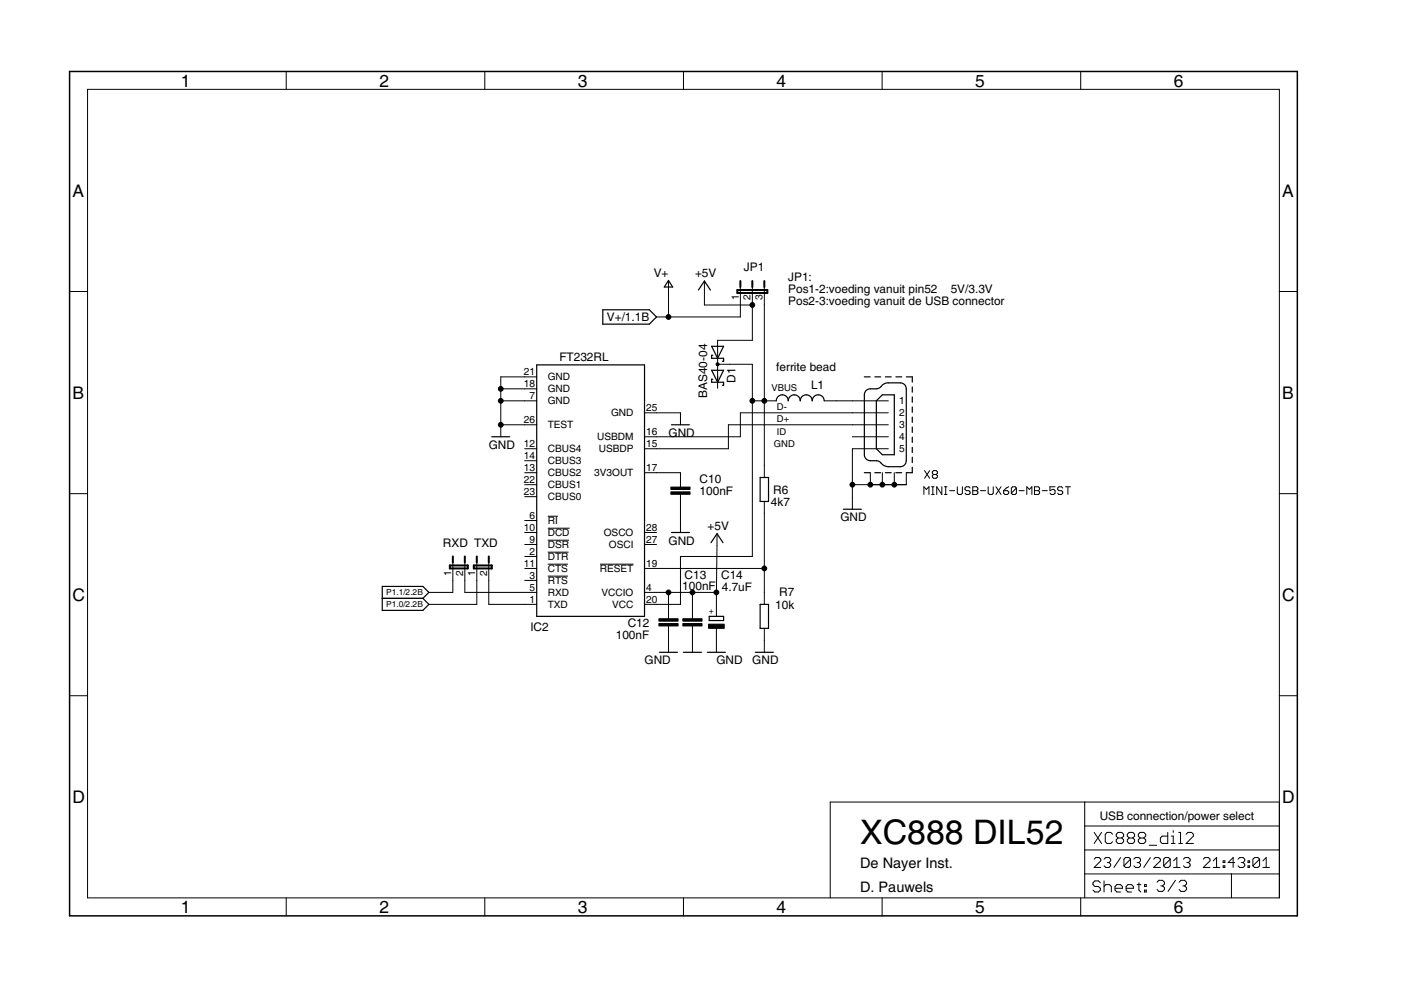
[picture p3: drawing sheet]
<svg xmlns="http://www.w3.org/2000/svg" width="297mm" height="210mm" viewBox="0 0 297 210" stroke-linecap="round" stroke-linejoin="round" font-family="sans-serif">
<g fill="#000" stroke="#000" stroke-width=".21">
<path d="M18.6 18.9v171.5zM60.7 15.2v3.7zM102.8 15.2v3.7zM144.9 15.2v3.7zM187 15.2v3.7zM229.1 15.2v3.7zM18.6 18.9h252.7zM14.8 61.8h3.8zM106.2 79.9h5.1zM111.3 79.9h2.5zM139.2 67.2h2.5zM141.7 59.6v2.5z"/>
<path d="M141.7 62.1v5.1zM149.4 59.6v2.5zM149.4 62.1v2.6zM149.4 64.7h10.1zM152.1 72.2v2.5zM152.1 74.7v1.3zM152.1 79.8v1.2zM152.1 76v5zM152.1 77.2h2.6zM154.7 77.2h4.8zM157 62.1v2.6zM157 60.9v1.2z"/>
<path d="M157 64.7v2.5zM141.7 67.2h15.3zM159.5 62.1v2.6zM159.5 60.9v1.2zM159.5 64.7v7.5zM152.1 72.2h7.4zM159.5 77.2v7.8zM162.1 62.1v2.6zM162.1 60.9v1.2zM271.3 61.8h3.8zM106.2 90.1v2.5zM106.2 85v5.1z"/>
<path d="M106.2 82.4v2.6zM106.2 79.9v2.5zM111.3 85h2.5zM111.3 97.7h2.5zM111.3 95.1h2.5zM111.3 82.4h2.5zM111.3 90.1h2.5zM106.2 90.1h5.1zM106.2 85h5.1zM106.2 82.4h5.1zM136.7 95.1h2.5zM136.7 92.6h2.5z"/>
<path d="M136.7 87.5h2.5zM139.2 87.5h5.1zM139.2 95.1h15.2zM139.2 92.6h17.8zM144.3 87.5v2.6zM152.1 79.8v2.5zM154.4 90.1v5zM154.4 90.1h26.3zM157 87.5v5.1zM157 87.5h23.7zM159.5 85v33zM162.1 98.7v2.5z"/>
<path d="M162.1 85h2.5zM162.1 85v13.7zM162.1 64.7v20.3zM159.5 85h2.6zM174.8 85h2.5zM177.3 85h3.4zM180.7 85h7.6zM180.7 87.5h7.6zM180.7 90.1h7.6zM180.7 92.6h7.6zM180.7 95.1h7.6zM180.7 95.1v7.7z"/>
<path d="M196 99.8l1.1 1.6zM197.1 99.8l-1.1 1.6zM197.9 99.8h.6zM198.5 99.8l.3 .3zM14.8 104.7h3.8zM111.3 118h2.5zM111.3 115.4h2.5zM111.3 112.9h2.5zM111.3 110.4h2.5zM111.3 105.3h2.5zM111.3 102.8h2.5zM111.3 100.2h2.5z"/>
<path d="M116.1 119.6h4.3zM116.1 117.1h4.4zM116.1 114.5h4.5zM116.1 112h4.7zM116.1 109.5h2.2zM127.2 119.6h7.1zM136.7 100.2h2.5zM136.7 112.9h2.5zM136.7 115.4h2.5zM139.2 100.2h5.1zM144.3 100.2v2.6zM144.3 105.3v2.5z"/>
<path d="M144.3 102.8v.5zM144.3 104.8v.5zM144.3 110.4v2.5zM144.3 118v10.1zM144.3 107.8v2.6zM152 113.2v2.5zM144.3 118h15.2zM162.1 106.3v2.5zM162.1 108.8v11.7zM180.7 105.4v2.6zM180.7 102.8v2.6zM184.5 100.2v2.6z"/>
<path d="M184.5 102.8h2.6zM180.7 102.8h3.8zM187.1 100.2v2.6zM187.1 102.8h2.5zM189.6 100.2v2.6zM189.6 102.8h2.6zM192.2 100.2v2.6zM195.9 103.2v1.6zM195.9 103.2l.5 .6zM196.4 103.8l.6-.6zM197 103.2v1.6zM197.5 104.8h.6z"/>
<path d="M197.5 103.2h.6zM197.9 99.8l-.2 .3zM197.7 100.9v.2zM197.7 100.9l.2-.3zM197.7 100.1v.2zM197.8 103.2v1.6zM197.7 101.1l.2 .3zM197.7 100.3l.2 .3zM197.9 100.6h.6zM198.5 100.6l.3 .3zM197.9 101.4h.6zM198.6 103.2v1.6z"/>
<path d="M198.6 103.2l1.1 1.6zM198.8 100.1v.2zM198.8 100.3l-.3 .3zM198.8 100.9v.2zM198.8 101.1l-.3 .3zM199.7 103.2v1.6zM200.2 104.8h.6zM200.2 103.2h.6zM200.5 103.2v1.6zM201.3 104h1.1zM203 103.2v1.4zM203 104.6l.2 .2z"/>
<path d="M203.2 104.8h.6zM203.8 104.8l.2-.2zM204 103.2v1.4zM204.6 103.5v.3zM204.6 103.8l.3 .2zM204.9 103.2l-.3 .3zM204.9 104h.5zM204.6 104.6l.3 .2zM204.9 103.2h.5zM205.4 104l.3 .3zM204.9 104.8h.5zM205.4 103.2l.3 .3z"/>
<path d="M205.7 104.3v.3zM205.7 104.6l-.3 .2zM206.2 103.2v1.6zM206.2 103.2h.9zM206.2 104h.9zM207.1 103.2l.2 .3zM207.1 104l.2 .3zM206.2 104.8h.9zM207.3 103.5v.3zM207.1 104l.2-.2zM207.3 104.3v.3zM207.3 104.6l-.2 .2z"/>
<path d="M207.9 104h1.1zM209.5 103.2v1.4zM209.5 104.6l.3 .2zM209.8 104.8h.5zM210.6 104.6l-.3 .2zM210.6 103.2v1.4zM211.2 103.2l1 1.6zM212.2 103.2l-1 1.6zM212.8 104v.6zM212.8 104.6l.3 .2zM213.1 104.8h.5zM213.3 103.5l-.5 .5z"/>
<path d="M213.6 104.8l.3-.2zM212.8 104h.8zM213.3 103.5l.6-.3zM213.9 104.3v.3zM213.6 104l.3 .3zM214.4 103.5v1.1zM214.4 103.5l.3-.3zM214.4 104.6l1.1-1.1zM214.7 103.2h.5zM214.4 104.6l.3 .2zM215.2 103.2l.3 .3zM214.7 104.8h.5z"/>
<path d="M215.5 103.5v1.1zM215.5 104.6l-.3 .2zM216.1 104h1zM217.7 103.2v1.6zM217.7 103.2l.5 .6zM218.8 103.2l-.6 .6zM218.8 103.2v1.6zM219.3 103.2v1.6zM219.3 103.2h.9zM219.3 104h.9zM220.2 103.2l.2 .3zM220.2 104l.2 .3z"/>
<path d="M219.3 104.8h.9zM220.4 103.5v.3zM220.4 103.8l-.2 .2zM220.4 104.3v.3zM220.4 104.6l-.2 .2zM221 104h1.1zM222.6 103.2v.8zM222.6 104l.6-.2zM222.6 104.6l.3 .2zM223.2 103.8h.2zM223.4 103.8l.3 .2zM222.9 104.8h.5z"/>
<path d="M222.6 103.2h1.1zM223.7 104v.6zM223.7 104.6l-.3 .2zM224.2 103.5v.3zM224.2 103.8l.3 .2zM224.5 103.2l-.3 .3zM224.5 104h.6zM224.2 104.6l.3 .2zM224.5 103.2h.6zM225.1 104l.2 .3zM224.5 104.8h.6zM225.1 103.2l.2 .3z"/>
<path d="M225.3 104.3v.3zM225.3 104.6l-.2 .2zM225.9 103.2h1.1zM226.4 103.2v1.6zM271.3 104.7h3.8zM90.9 125.6h5.1zM90.9 128.1h10.2zM96 119.3v1.2zM96 120.5v2.6zM96 123.1v2.5zM98.6 119.3v1.2zM98.6 120.5v2.6z"/>
<path d="M98.6 123.1v2.5zM98.6 125.6h12.7zM101.1 119.3v1.2zM101.1 120.5v2.6zM101.1 123.1v5zM103.6 119.3v1.2zM103.6 120.5v2.6zM103.6 123.1v5zM103.6 128.1h7.7zM111.3 128.1h2.5zM111.3 125.6h2.5zM111.3 123.1h2.5z"/>
<path d="M111.3 120.5h2.5zM116.1 122.2h4.3zM136.7 128.1h2.5zM136.7 125.6h2.5zM136.7 120.5h2.5zM139.2 125.6h2.5zM139.2 120.5h22.9zM141.7 128.1v2.6zM141.7 133.2v2.6zM141.7 130.7v.5zM141.7 132.7v.5zM141.7 135.8v2.5z"/>
<path d="M141.7 125.6h5.1zM141.7 125.6v2.5zM139.2 128.1h5.1zM146.8 128.1v2.6zM146.8 133.2v2.6zM146.8 130.7v.5zM146.8 132.7v.5zM146.8 135.8v2.5zM146.8 125.6h5.1zM146.8 125.6v2.5zM151.9 133.2v2.6zM151.9 128.1v2.6z"/>
<path d="M151.9 135.8v2.5zM152 115.7l-.1 9.9zM151.9 125.6v2.5zM162.1 125.6v2.5zM162.1 133.2v2.6zM162.1 135.8v2.5zM162.1 120.5v5.1zM14.8 147.5h3.8zM271.3 147.5h3.8zM176 170.1h54zM230 170.1h41.3zM230 175.1h41.3z"/>
<path d="M230 170.1v5zM232 176.5l1.6 2.3zM233.6 176.5l-1.6 2.3zM234.3 176.9v1.6zM234.3 178.5l.4 .3zM234.7 176.5l-.4 .4zM234.7 178.8h.8zM234.7 176.5h.8zM235.5 178.8l.4-.3zM235.5 176.5l.4 .4zM237 176.5l-.3 .4zM236.7 178.1v.4z"/>
<path d="M236.7 178.1l.3-.4zM236.7 176.9v.4zM237 176.5h.8zM236.7 178.5l.3 .3zM236.7 177.3l.3 .4zM237 177.7h.8zM237.8 176.5l.4 .4zM237.8 177.7l.4 .4zM237 178.8h.8zM238.2 176.9v.4zM238.2 177.3l-.4 .4zM238.2 178.1v.4z"/>
<path d="M237.8 178.8l.4-.3zM239.4 176.5l-.4 .4zM239 178.1v.4zM239 178.1l.4-.4zM239 176.9v.4zM239.4 176.5h.8zM239 178.5l.4 .3zM239 177.3l.4 .4zM239.4 177.7h.8zM240.2 176.5l.4 .4zM240.2 177.7l.4 .4zM239.4 178.8h.8z"/>
<path d="M240.6 176.9v.4zM240.6 177.3l-.4 .4zM240.6 178.1v.4zM240.6 178.5l-.4 .3zM241.7 176.5l-.4 .4zM241.3 178.1v.4zM241.3 178.1l.4-.4zM241.3 176.9v.4zM241.7 176.5h.8zM241.3 178.5l.4 .3zM241.3 177.3l.4 .4zM241.7 177.7h.8z"/>
<path d="M242.5 176.5l.4 .4zM242.5 177.7l.4 .4zM241.7 178.8h.8zM242.9 176.9v.4zM242.9 177.3l-.4 .4zM242.9 178.1v.4zM242.5 178.8l.4-.3zM243.7 179.2h1.5zM246 177.7v.8zM246.4 177.3l-.4 .4zM246 178.5l.4 .3zM246.4 177.3h1.2z"/>
<path d="M247.6 176.5v2.3zM246.4 178.8h1.2zM248.3 177.3h.5zM248.3 178.8h.8zM248.8 177.3v1.5zM248.8 176.1v.4zM249.9 176.5h.4zM249.9 178.8h.8zM250.3 176.5v2.3zM253 177.3l-1.5 1.5zM251.9 176.5l-.4 .4zM251.9 176.5h.7z"/>
<path d="M251.5 178.8h1.5zM253 176.9v.4zM252.6 176.5l.4 .4zM271.3 170.1v5zM18.6 190.4h252.7zM60.7 190.4v3.8zM102.8 190.4v3.8zM144.9 190.4v3.8zM176 170.1v20.3zM187 190.4v3.8zM229.1 190.4v3.8zM230 185.3v5.1z"/>
<path d="M230 180.2v5.1zM230 180.2h41.3zM230 175.1v5.1zM231.7 187.2v.4zM231.7 187.6l.4 .4zM232 183.9l1.4-1.4zM232.1 186.8l-.4 .4zM232.1 188h.8zM231.7 188.7l.4 .4zM232.3 181.8l-.3 .4zM232.1 186.8h.8zM232.9 188l.4 .3z"/>
<path d="M232.1 189.1h.8zM232.3 181.8h.7zM232.9 186.8l.4 .4zM233.3 188.3v.4zM233.3 188.7l-.4 .4zM232 183.9h1.4zM233.4 182.2v.3zM233 181.8l.4 .4zM234.1 182.2l.3-.4zM234.1 186.8v2.3zM234.5 187.6l-.4 .4zM234.4 181.8h.7z"/>
<path d="M234.1 183.6l.3 .3zM234.5 187.6h.7zM235.1 181.8l.4 .4zM234.8 182.9h.3zM235.1 182.9l.4 .3zM234.4 183.9h.7zM235.2 187.6l.4 .4zM235.5 182.2v.3zM235.5 182.5l-.4 .4zM235.5 183.2v.4zM235.5 183.6l-.4 .3zM235.6 188v1.1z"/>
<path d="M237.6 181.8l-1.4 2.1zM236.4 188v.7zM236.8 187.6l-.4 .4zM236.4 188.7l.4 .4zM236.8 187.6h.8zM236.8 189.1h.8zM237.6 187.6l.4 .4zM238 188v.3zM236.4 188.3h1.6zM238.3 182.2v1.4zM238.3 182.2l.3-.4zM239.7 182.2l-1.4 1.4z"/>
<path d="M238.6 181.8h.8zM238.3 183.6l.3 .3zM238.8 188v.7zM239.1 187.6l-.3 .4zM238.8 188.7l.3 .4zM239.1 187.6h.8zM239.4 181.8l.3 .4zM238.6 183.9h.8zM239.7 182.2v1.4zM239.7 183.6l-.3 .3zM239.1 189.1h.8zM239.9 187.6l.4 .4z"/>
<path d="M240.3 188v.3zM238.8 188.3h1.5zM240.4 182.2l.3-.4zM240.7 181.8h.7zM240.4 183.6l.3 .3zM241.1 187.6h.8zM241.4 181.8l.4 .4zM241.1 182.9h.3zM241.4 182.9l.4 .3zM240.7 183.9h.7zM241.5 187.2v1.5zM241.5 188.7l.4 .4z"/>
<path d="M241.8 182.2v.3zM241.8 182.5l-.4 .4zM241.8 183.2v.4zM241.4 183.9l.4-.3zM243.9 181.8l-1.4 2.1zM242.7 187.6h.3zM242.7 187.6v.4zM242.7 188.7h.3zM242.7 188.7v.4zM243 187.6v.4zM242.7 188h.3zM243 188.7v.4z"/>
<path d="M242.7 189.1h.3zM244.6 183.9l1.4-1.4zM244.6 182.2l.4-.4zM245.7 186.6l-.4 .4zM245 181.8h.7zM245.7 186.6h.8zM245.3 188.6l.4 .4zM244.6 183.9h1.4zM246 182.2v.3zM245.7 181.8l.3 .4zM246.5 186.6l.4 .4zM246.1 187.8h.4z"/>
<path d="M246.5 187.8l.4 .4zM245.7 189h.8zM246.7 182.2v1.4zM246.7 182.2l.4-.4zM248.1 182.2l-1.4 1.4zM246.9 187v.4zM246.9 187.4l-.4 .4zM246.9 188.2v.4zM246.5 189l.4-.4zM247.1 181.8h.7zM246.7 183.6l.4 .3zM249.2 186.6l-1.6 2.4z"/>
<path d="M247.8 181.8l.3 .4zM247.1 183.9h.7zM248.1 182.2v1.4zM247.8 183.9l.3-.3zM248.8 182.5l.7-.7zM248.8 183.9h1.4zM249.5 181.8v2.1zM250.4 186.6l-.4 .4zM250.4 186.6h.8zM250 188.6l.4 .4zM250.9 182.2l.4-.4zM251.2 186.6l.4 .4z"/>
<path d="M250.8 187.8h.4zM251.2 187.8l.4 .4zM250.4 189h.8zM251.3 181.8h.7zM250.9 183.6l.4 .3zM251.6 187v.4zM251.6 187.4l-.4 .4zM251.6 188.2v.4zM251.6 188.6l-.4 .4zM252 181.8l.3 .4zM251.6 182.9h.4zM252 182.9l.3 .3z"/>
<path d="M251.3 183.9h.7zM252.3 182.2v.3zM252.3 182.5l-.3 .4zM252.3 183.2v.4zM252 183.9l.3-.3zM255.1 183.9l1.4-1.4zM255.1 182.2l.4-.4zM255.5 181.8h.7zM255.1 183.9h1.4zM256.5 182.2v.3zM256.2 181.8l.3 .4zM257.2 182.5l.7-.7z"/>
<path d="M257.2 183.9h1.4zM257.9 181.8v2.1zM259.3 182.5h.4zM259.3 182.5v.4zM259.3 183.6h.4zM259.3 183.6v.3zM259.7 182.5v.4zM259.3 182.9h.4zM259.7 183.6v.3zM259.3 183.9h.4zM260.4 182.9h1.4zM261.1 185.3v5.1z"/>
<path d="M261.1 185.3h10.2zM230 185.3h31.1zM261.5 181.8v2.1zM261.5 181.8l-1.1 1.1zM262.5 182.2l.3-.4zM262.8 181.8h.7zM262.5 183.6l.3 .3zM263.5 181.8l.4 .4zM263.2 182.9h.3zM263.5 182.9l.4 .3zM262.8 183.9h.7zM263.9 182.2v.3z"/>
<path d="M263.9 182.5l-.4 .4zM263.9 183.2v.4zM263.5 183.9l.4-.3zM264.6 182.5h.3zM264.6 182.5v.4zM264.6 183.6h.3zM264.6 183.6v.3zM264.9 182.5v.4zM264.6 182.9h.3zM264.9 183.6v.3zM264.6 183.9h.3zM265.6 182.2v1.4z"/>
<path d="M265.6 182.2l.4-.4zM265.6 183.6l1.5-1.4zM266 181.8h.7zM265.6 183.6l.4 .3zM266.7 181.8l.4 .4zM266 183.9h.7zM267.1 182.2v1.4zM266.7 183.9l.4-.3zM267.8 182.5l.7-.7zM267.8 183.9h1.4zM268.5 181.8v2.1zM271.3 185.3v5.1z"/>
<path d="M271.3 180.2v5.1zM271.3 175.1v5.1zM271.3 18.9v171.5z"/>
<circle cx="141.7" cy="67.2" r=".51"/>
<circle cx="152.1" cy="77.2" r=".33"/>
<circle cx="159.5" cy="64.7" r=".51"/>
<circle cx="106.2" cy="85" r=".51"/>
<circle cx="106.2" cy="82.4" r=".51"/>
<circle cx="106.2" cy="90.1" r=".51"/>
<circle cx="159.5" cy="85" r=".51"/>
<circle cx="162.1" cy="85" r=".51"/>
<circle cx="180.7" cy="102.8" r=".51"/>
<circle cx="184.5" cy="102.8" r=".51"/>
<circle cx="187.1" cy="102.8" r=".51"/>
<circle cx="189.6" cy="102.8" r=".51"/>
<circle cx="141.7" cy="125.6" r=".51"/>
<circle cx="146.8" cy="125.6" r=".51"/>
<circle cx="151.9" cy="125.6" r=".51"/>
<circle cx="162.1" cy="120.5" r=".51"/>
</g>
<g fill="#000" stroke="#000" stroke-width=".25">
<path d="M141.7 59.5l-.9 1.4zM149.4 59.6l-1.3 1.9zM113.8 77.4h22.9zM127.8 65.7v3zM136.7 77.4v53.3zM127.8 68.7h9.9zM127.8 65.7h9.9zM139.2 67.2l-1.5 1.5zM137.7 65.7l1.5 1.5zM140.8 60.9h1.8zM141.7 59.5l.9 1.4zM149.4 59.6l1.2 1.9z"/>
<path d="M150.9 73.4l1.2 2.6zM150.9 78.5h2.5zM150.9 75.3v.7zM150.9 75.3h.2zM153.4 73.4l-1.3 2.6zM150.9 76h1.2zM153.2 76.6h.2zM150.9 73.4h2.5zM153.4 78.5l-1.3 2.5zM153.4 76v.6zM152.1 76h1.3zM183.3 79.9h1.2z"/>
<path d="M185.5 79.9h1.2zM187.7 79.9h1.3zM189.9 79.9h1.3zM192.2 79.9h1.2zM193.4 79.9v1.1zM104.3 92.6h3.8zM142.4 90.1h3.8zM150.9 80.4v.6zM150.9 81h1.2zM150.9 80.4h.2zM150.9 78.5l1.2 2.5zM152.1 81h1.3z"/>
<path d="M153.2 81.7h.2zM153.4 81v.7zM183.3 83.7v12.7zM184.5 97.7h1.3zM184.5 82.4h1.3zM185.8 85v10.1zM185.8 95.1l1.3 1.3zM187.1 96.4h2.5zM187.1 83.7l-1.3 1.3zM188.3 99h2.6zM188.3 81.2h2.6zM189.6 83.7v12.7z"/>
<path d="M187.1 83.7h2.5zM192.2 82.4v15.3zM193.4 82v1.2zM193.4 84.2v1.1zM193.4 86.3v1.1zM193.4 88.4v1.2zM193.4 90.6v1.1zM193.4 92.7v1.1zM193.4 94.8v1.1zM193.4 96.9v1.2zM193.4 99.1v1.1zM142.4 112.9h3.8z"/>
<path d="M152 113.2l-1.3 1.9zM152 113.2l1.3 1.9zM161.2 101.2v5.1zM162.9 101.2v5.1zM161.2 101.2h1.7zM161.2 106.3h1.7zM178.8 108h3.8zM183.3 100.2h1.2zM185.5 100.2h1.2zM187.7 100.2h1.3zM189.9 100.2h1.3zM192.2 100.2h1.2z"/>
<path d="M81 124.3v2.6zM81 126.9v2.5zM81 126.9h8.7zM81 124.3h8.7zM81 129.4h8.7zM90.9 125.6l-1.2 1.3zM89.7 124.3l1.2 1.3zM90.9 128.1l-1.2 1.3zM89.7 126.9l1.2 1.2zM113.8 77.4v53.3zM113.8 130.7h22.9zM139.8 138.3h3.8z"/>
<path d="M144.9 138.3h3.8zM150 138.3h3.8zM150.4 131.6h3zM150.4 130.7v.9zM150.4 130.7h3zM153.4 130.7v.9zM160.1 138.3h3.9zM161.2 128.1v5.1zM162.9 128.1v5.1zM161.2 128.1h1.7zM161.2 133.2h1.7z"/>
</g>
<path d="M14.8 15.2v179zM14.8 15.2h260.3zM14.8 194.2h260.3zM275.1 15.2v179z" fill="#000" stroke="#000" stroke-width=".32"/>
<g fill="#000" stroke="#000" stroke-width=".42">
<path d="M157 59.6v1.3zM159.5 59.6v1.3zM162.1 59.6v1.3zM156.3 62.1h6.4zM156.3 61.5v.6zM162.7 61.5v.6zM156.3 61.5h6.4zM95.4 119.9v.6zM96 118v1.3zM98.6 118v1.3zM95.4 119.9h3.8zM100.5 119.9v.6z"/>
<path d="M101.1 118v1.3zM103.6 118v1.3zM100.5 119.9h3.8zM95.4 120.5h3.8zM99.2 119.9v.6zM100.5 120.5h3.8zM104.3 119.9v.6z"/>
</g>
<path d="M142.2 104.3h4.1v.5h-4.1zM142.2 103.3h4.1v.5h-4.1zM139.7 132.2h4.1v.5h-4.1zM139.7 131.2h4.1v.5h-4.1zM144.8 132.2h4v.5h-4zM144.8 131.2h4v.5h-4zM150.2 132.3h3.3v.9h-3.3z" fill="#000" stroke="#000" stroke-width=".21"/>
<path d="M164.6 85a1.27 1.27 0 0 1 1.3-1.3 1.27 1.27 0 0 1 1.2 1.3 1.27 1.27 0 0 1 1.3-1.3 1.27 1.27 0 0 1 1.3 1.3 1.27 1.27 0 0 1 1.2-1.3 1.27 1.27 0 0 1 1.3 1.3 1.27 1.27 0 0 1 1.3-1.3 1.27 1.27 0 0 1 1.3 1.3M183.3 96.4l.1 .6 .3 .4 .8 .3M184.5 82.4l-.8 .3-.3 .5-.1 .5M185.8 97.7l.6 .1 .9 .9 1 .3M188.3 81.2l-1 .2-.7 .7-.8 .3M190.9 81.2l.5 .1 .5 .3 .3 .8M192.2 97.7l-.2 .5-.3 .5-.8 .3" fill="none" stroke="#000" stroke-width=".25"/>
<text font-size="8.3" x="182.4" y="178.9">XC888 DIL52</text>
<g font-size="4.3">
<text x="38.3" y="18.4">1</text>
<text x="80.4" y="18.4">2</text>
<text x="122.5" y="18.4">3</text>
<text x="164.7" y="18.4">4</text>
<text x="206.8" y="18.4">5</text>
<text x="248.9" y="18.4">6</text>
<text x="15.4" y="41.7">A</text>
<text x="271.8" y="41.7">A</text>
<text x="15.4" y="84.5">B</text>
<text x="271.8" y="84.5">B</text>
<text x="15.4" y="127.4">C</text>
<text x="271.8" y="127.4">C</text>
<text x="15.4" y="170.2">D</text>
<text x="271.8" y="170.2">D</text>
<text x="38.3" y="193.6">1</text>
<text x="80.4" y="193.6">2</text>
<text x="122.5" y="193.6">3</text>
<text x="164.7" y="193.6">4</text>
<text x="206.8" y="193.6">5</text>
<text x="248.9" y="193.6">6</text>
</g>
<g font-size="3.6">
<text x="182.4" y="184">De Nayer Inst.</text>
<text x="182.4" y="189.1">D. Pauwels</text>
</g>
<g font-size="2.9">
<text x="138.6" y="58.8">V+</text>
<text x="147.4" y="58.8">+5V</text>
<text x="157.7" y="57.6">JP1</text>
<text x="167.1" y="59.6">JP1:</text>
<text x="167.1" y="62.1">Pos1-2:voeding vanuit pin52</text>
<text x="167.1" y="64.7">Pos2-3:voeding vanuit de USB connector</text>
<text x="201.6" y="62.1">5V/3.3V</text>
<text x="128.7" y="68">V+/1.1B</text>
<text x="118.6" y="76.6">FT232RL</text>
<text x="155.9" y="81.2" transform="rotate(-90 155.9 81.2)">D1</text>
<text x="164.6" y="78.6">ferrite bead</text>
<text x="172" y="82.6">L1</text>
<text x="150" y="84.3" transform="rotate(-90 150 84.3)">BAS40-04</text>
<text x="103.6" y="95.1">GND</text>
<text x="141.7" y="92.6">GND</text>
<text x="148.3" y="104.9">100nF</text>
<text x="148.3" y="102.4">C10</text>
<text x="163.5" y="107.3">4k7</text>
<text x="163.9" y="104.6">R6</text>
<text x="150" y="112.4">+5V</text>
<text x="178.2" y="110.5">GND</text>
<text x="93.9" y="116">RXD TXD</text>
<text x="141.7" y="115.5">GND</text>
<text x="144.7" y="125.1">100nF 4.7uF</text>
<text x="145.2" y="122.8">C13</text>
<text x="152.9" y="122.8">C14</text>
<text x="164.4" y="129.2">10k</text>
<text x="165.2" y="126.3">R7</text>
<text x="112.4" y="133.7">IC2</text>
<text x="130.6" y="135.4">100nF</text>
<text x="133.1" y="132.8">C12</text>
<text x="136.7" y="140.8">GND</text>
<text x="151.9" y="140.8">GND</text>
<text x="159.5" y="140.8">GND</text>
<text x="233.2" y="173.9">USB connection/power select</text>
</g>
<g font-size="2.5">
<text x="156.6" y="63.7" transform="rotate(-90 156.6 63.7)">1</text>
<text x="159.2" y="63.7" transform="rotate(-90 159.2 63.7)">2</text>
<text x="161.7" y="63.7" transform="rotate(-90 161.7 63.7)">3</text>
<text x="111.1" y="82.1">18</text>
<text x="111.1" y="79.5">21</text>
<text x="116.1" y="83.2">GND</text>
<text x="116.1" y="80.7">GND</text>
<text x="111.1" y="89.7">26</text>
<text x="112.3" y="84.6">7</text>
<text x="116.1" y="85.7">GND</text>
<text x="129.6" y="88.3">GND</text>
<text x="137" y="87.2">25</text>
<text x="190.7" y="85.7">1</text>
<text x="190.7" y="88.3">2</text>
<text x="111.1" y="94.8">12</text>
<text x="116.1" y="95.9">CBUS4</text>
<text x="116.1" y="90.8">TEST</text>
<text x="126.6" y="93.4">USBDM</text>
<text x="127" y="95.9">USBDP</text>
<text x="137" y="94.8">15</text>
<text x="137" y="92.2">16</text>
<text x="190.7" y="90.8">3</text>
<text x="190.7" y="93.4">4</text>
<text x="190.7" y="95.9">5</text>
<text x="111.1" y="99.9">13</text>
<text x="111.1" y="97.3">14</text>
<text x="116.1" y="101">CBUS2</text>
<text x="116.1" y="98.4">CBUS3</text>
<text x="126" y="101">3V3OUT</text>
<text x="137" y="99.9">17</text>
<text x="111.1" y="104.9">23</text>
<text x="111.1" y="102.4">22</text>
<text x="116.1" y="106.1">CBUS0</text>
<text x="116.1" y="103.5">CBUS1</text>
<text x="111.1" y="112.6">10</text>
<text x="112.3" y="110">6</text>
<text x="116.1" y="113.7">DCD</text>
<text x="116.1" y="111.1">RI</text>
<text x="128" y="113.7">OSCO</text>
<text x="137" y="112.6">28</text>
<text x="112.3" y="117.6">2</text>
<text x="112.3" y="115.1">9</text>
<text x="116.1" y="118.8">DTR</text>
<text x="116.1" y="116.2">DSR</text>
<text x="129.1" y="116.2">OSCI</text>
<text x="137" y="115.1">27</text>
<text x="95.7" y="122.1" transform="rotate(-90 95.7 122.1)">1</text>
<text x="98.2" y="122.1" transform="rotate(-90 98.2 122.1)">2</text>
<text x="100.7" y="122.1" transform="rotate(-90 100.7 122.1)">1</text>
<text x="103.3" y="122.1" transform="rotate(-90 103.3 122.1)">2</text>
<text x="111.1" y="120.2">11</text>
<text x="112.3" y="125.3">5</text>
<text x="112.3" y="122.7">3</text>
<text x="116.1" y="123.8">RTS</text>
<text x="116.1" y="121.3">CTS</text>
<text x="127.2" y="121.3">RESET</text>
<text x="137" y="125.3">4</text>
<text x="137" y="120.2">19</text>
<text x="112.3" y="127.8">1</text>
<text x="116.1" y="128.9">TXD</text>
<text x="116.1" y="126.4">RXD</text>
<text x="127.5" y="126.4">VCCIO</text>
<text x="129.8" y="128.9">VCC</text>
<text x="137" y="127.8">20</text>
</g>
<g font-size="2.3">
<text x="163.6" y="82.9">VBUS</text>
<text x="164.7" y="87">D-</text>
<text x="164.7" y="89.5">D+</text>
<text x="164.1" y="94.8">GND</text>
<text x="164.7" y="92.2">ID</text>
</g>
<g font-size="2.1">
<text x="81.9" y="126.1">P1.1/2.2B</text>
<text x="81.9" y="128.7">P1.0/2.2B</text>
<text x="151.3" y="130.3" transform="rotate(-90 151.3 130.3)">+</text>
</g>
</svg>
